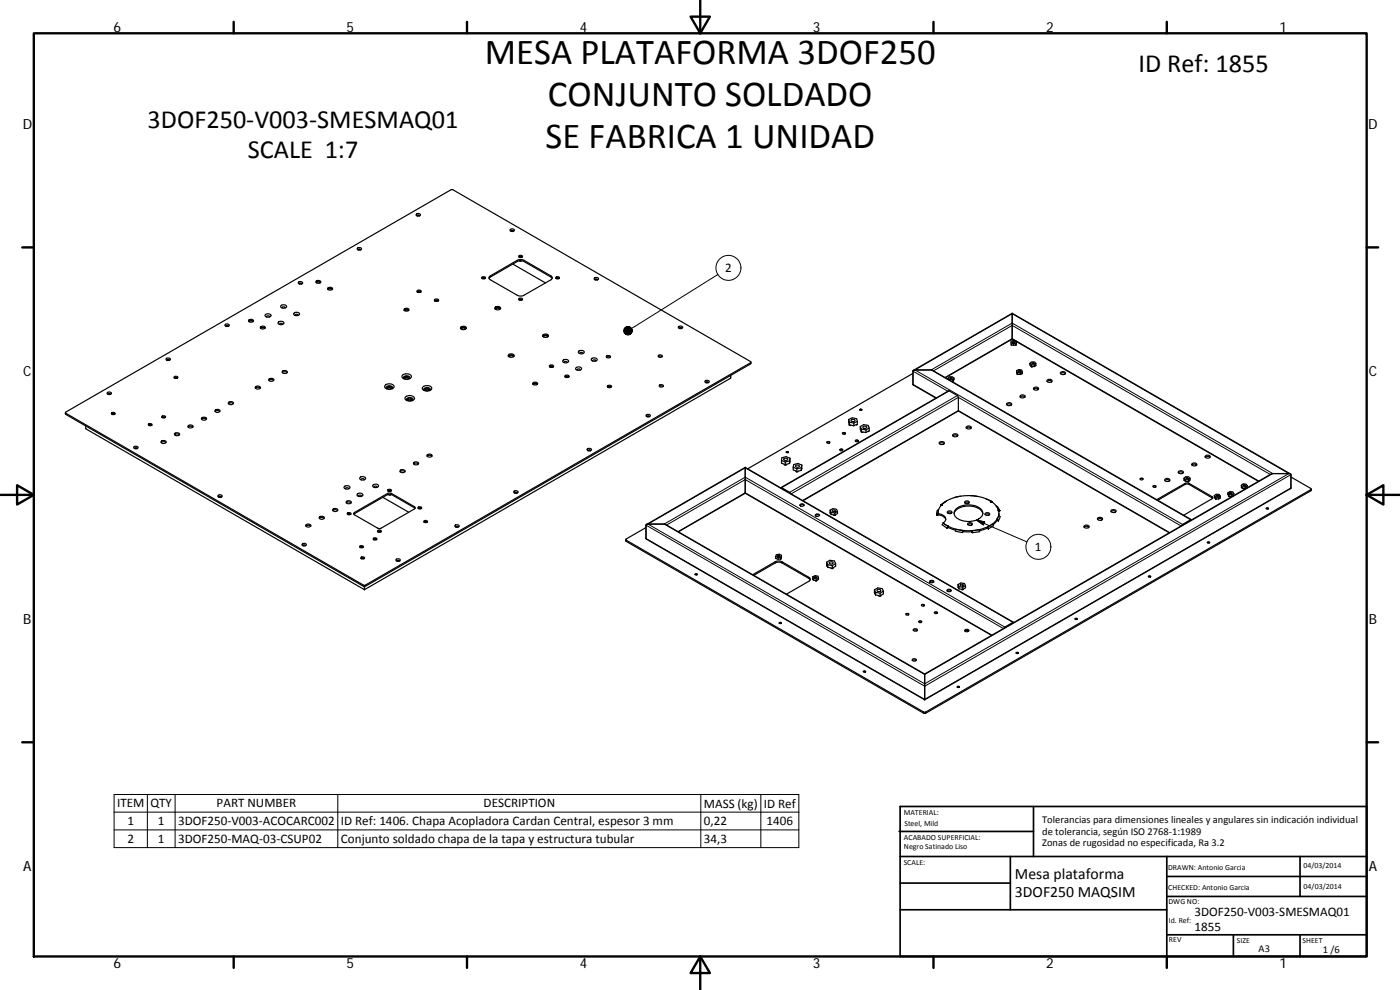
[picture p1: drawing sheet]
<svg xmlns="http://www.w3.org/2000/svg" width="420mm" height="297mm" viewBox="0 0 420 297" stroke-linecap="round" stroke-linejoin="round" font-family="sans-serif">
<g fill="none" stroke="#000" stroke-width=".36">
<path d="M107.2 74.5a.63 .63 0 0 1 .8-.3 .63 .63 0 0 1 .4 .7 .65 .65 0 0 1-.7 .2 .65 .65 0 0 1-.5-.6zM107.5 75h.7M107.5 75l.4-.3 .3 .3M124.9 64.3a.73 .73 0 0 1 1.3 .3 .68 .68 0 0 1-.7 .3 .68 .68 0 0 1-.6-.6zM125.2 64.8h.7M125.2 64.8l.2-.3 .4 .3M153.1 68.9a.68 .68 0 0 1 .7-.3 .68 .68 0 0 1 .5 .6 .66 .66 0 0 1-.7 .3 .66 .66 0 0 1-.5-.6zM153.4 69.4h.7M153.4 69.4l.3-.3 .3 .3M153.9 79.2l9.8 5.7M155.7 76.8a.57 .57 0 0 1 .7-.2 .57 .57 0 0 1 .3 .5 .56 .56 0 0 1-.6 .2 .56 .56 0 0 1-.4-.5zM155.8 77.1h.9"/>
<path d="M155.8 78.3h.9M155.9 77.2h.7M156.2 78.2v.2M67.7 97.3a.54 .54 0 0 1 .7-.2 .54 .54 0 0 1 .2 .8 .6 .6 0 0 1-.7 .1 .6 .6 0 0 1-.3-.6zM67.9 97.7h.4l.2 .2-.3-.2-.4 .2zM74.6 96.4l.6-.2 .8 .2M74.7 96.5l.5-.2 .7 .2M74.8 95.9a.66 .66 0 0 1 .8-.1 .66 .66 0 0 1 .3 .7 .82 .82 0 0 1-1.3-.4zM78.2 98.5a1.01 1.01 0 0 1 1.4 0M78.2 98.1l.1-.1a.65 .65 0 0 1 .8-.2 .65 .65 0 0 1 .4 .8h-.2a.63 .63 0 0 1-.7 .1 .63 .63 0 0 1-.4-.6zM78.3 98.6l.5-.3 .6 .3M79.6 94.5a1.03 1.03 0 0 1 1.7 .2 .98 .98 0 0 1-.9 .5 .98 .98 0 0 1-.8-.7z"/>
<path d="M80 95.1a.44 .44 0 0 1 .4-.4 .44 .44 0 0 1 .5 .4M83.6 96.6a.89 .89 0 0 1 .9-.3 .89 .89 0 0 1 .6 .8 .97 .97 0 0 1-1.7-.3zM83.9 97.3a.45 .45 0 0 1 .4-.3 .45 .45 0 0 1 .4 .3M84.3 91.7a.9 .9 0 0 1 1-.3 .9 .9 0 0 1 .6 .8 .98 .98 0 0 1-1.6-.4zM84.7 92.4a.45 .45 0 0 1 .4-.4 .45 .45 0 0 1 .5 .4M88.1 94a1.06 1.06 0 0 1 1.8 .3 .97 .97 0 0 1-.9 .4 .97 .97 0 0 1-.9-.7zM88.6 94.7a.44 .44 0 0 1 .4-.4 .44 .44 0 0 1 .4 .4M89.6 84.7a.62 .62 0 0 1 .7-.2 .62 .62 0 0 1 .4 .6 .63 .63 0 0 1-.7 .2 .63 .63 0 0 1-.4-.6zM89.8 85.1l.4-.2 .3 .2zM94.9 84.8l.5-.3 .8 .3M94.9 84.4a.79 .79 0 0 1 1.3 .3 .73 .73 0 0 1-.8 .4 .73 .73 0 0 1-.5-.7zM95 84.9a.74 .74 0 0 1 1.1 0"/>
<path d="M98.4 86.8a1.01 1.01 0 0 1 1.3 0M98.4 86.4a.77 .77 0 0 1 .8-.2 .77 .77 0 0 1 .5 .6l-.2 .2a.66 .66 0 0 1-.7 .1 .66 .66 0 0 1-.4-.7zM98.5 86.9l.5-.3 .7 .3M121.3 93.1l.6-.3 .8 .3M121.3 92.7a.69 .69 0 0 1 .9-.3 .69 .69 0 0 1 .4 .8l-.2 .1a.67 .67 0 0 1-.7 .1 .67 .67 0 0 1-.4-.7zM121.5 93.3l.4-.3 .6 .3M125.2 87.2a.59 .59 0 0 1 .7-.2 .59 .59 0 0 1 .4 .6 .6 .6 0 0 1-.7 .2 .6 .6 0 0 1-.4-.6zM125.2 87.6l.6-.2 .5 .2M125.4 87.7h.7M130.4 90.3l.4-.2 .8 .2M130.5 89.8a.57 .57 0 0 1 .7-.1 .57 .57 0 0 1 .3 .6 .56 .56 0 0 1-.7 .2 .56 .56 0 0 1-.3-.7zM130.6 90.4h.8"/>
<path d="M138.2 98.6a1.2 1.2 0 0 1 1.7 0M138.3 98.1a.9 .9 0 0 1 .9-.3 .9 .9 0 0 1 .7 .8 1 1 0 0 1-1.7-.3zM138.5 98.8a.68 .68 0 0 1 1.2 0M144.6 83.2a.49 .49 0 0 1 .7-.2 .49 .49 0 0 1 .2 .6 .56 .56 0 0 1-.9-.4zM144.6 83.5l.4-.1 .6 .1M144.8 83.6h.6M146.8 83.5l.2-.3 8.2-4.7a2.16 2.16 0 0 1 2.1 0l8 4.6 .4 .4M147 82.9l8.2-4.8a2.33 2.33 0 0 1 2.1 0l8 4.7a.62 .62 0 0 1 .4 .6 .62 .62 0 0 1-.4 .5l-8 4.7a2.16 2.16 0 0 1-2.1 0l-8.2-4.8-.3-.4zM148.5 92.6a1.15 1.15 0 0 1 1.7 0M148.6 92.2a.91 .91 0 0 1 .9-.3 .91 .91 0 0 1 .7 .7 .94 .94 0 0 1-.9 .4 .94 .94 0 0 1-.8-.7zM148.8 92.8a.65 .65 0 0 1 .6-.3 .65 .65 0 0 1 .6 .3M155.7 89.6l.1-.1a.48 .48 0 0 1 .7-.1 .48 .48 0 0 1 .2 .6 .56 .56 0 0 1-.6 .1 .56 .56 0 0 1-.4-.5z"/>
<path d="M155.8 89.9h.9M155.9 90h.7M166.8 83.2a.49 .49 0 0 1 .7-.2 .49 .49 0 0 1 .3 .6 .56 .56 0 0 1-1-.4zM166.9 83.5l.4-.1 .5 .1M167 83.6h.7M178.4 83.5a.63 .63 0 0 1 .7-.3 .63 .63 0 0 1 .4 .7 .63 .63 0 0 1-.7 .2 .63 .63 0 0 1-.4-.6zM178.7 83.8h.5l.1 .2-.3-.2-.3 .2zM203.6 98a.62 .62 0 0 1 .7-.2 .62 .62 0 0 1 .5 .6 .64 .64 0 0 1-.8 .2 .64 .64 0 0 1-.4-.6zM203.9 98.5l.3-.1 .4 .1M203.9 98.6l.3-.3 .3 .3M303.8 94v7.7M303.8 94l83.5 48.2"/>
<path d="M303.8 94l-29.6 17.1M32.3 117.7a.58 .58 0 0 1 .7-.1 .58 .58 0 0 1 .3 .6 .57 .57 0 0 1-.7 .2 .57 .57 0 0 1-.3-.7zM32.5 118.2l.3-.2 .4 .3-.5-.1-.2 .1zM50 107.5a.58 .58 0 0 1 .7-.2 .58 .58 0 0 1 .3 .7 .63 .63 0 0 1-.7 .2 .63 .63 0 0 1-.4-.6zM50.2 108l.4-.1 .2 .2zM52.3 113.4h1M52.4 113a.56 .56 0 0 1 .6-.1 .56 .56 0 0 1 .3 .5 .52 .52 0 0 1-.6 .2 .52 .52 0 0 1-.3-.6zM52.5 113.5h.6M76.6 116.5l.7-.3 .8 .3M76.7 116.1a.71 .71 0 0 1 .9-.3 .71 .71 0 0 1 .4 .8 .85 .85 0 0 1-1.4-.4zM80.7 114.2a1.04 1.04 0 0 1 1.4 0M80.7 113.7a.71 .71 0 0 1 .9-.3 .71 .71 0 0 1 .5 .8 .84 .84 0 0 1-1.4-.4z"/>
<path d="M84.7 111.8a1.12 1.12 0 0 1 1.5 0M84.8 111.4a.73 .73 0 0 1 .8-.3 .73 .73 0 0 1 .5 .8 .77 .77 0 0 1-.8 .2 .77 .77 0 0 1-.5-.7zM115.8 115.4a1.64 1.64 0 0 1 2.5 .7 1.66 1.66 0 0 1-2.9-.1zM116 116.6a.73 .73 0 0 1 .2-.8 .73 .73 0 0 1 .9 0 .57 .57 0 0 1 .6 .2 .57 .57 0 0 1 0 .6M116.2 116.5a.97 .97 0 0 1 1.3 0M116.2 116.1l.1-.1a.67 .67 0 0 1 .8-.1 .67 .67 0 0 1 .4 .6 .71 .71 0 0 1-.8 .3 .71 .71 0 0 1-.5-.7zM120.8 112.5a1.75 1.75 0 0 1 2.7 .6 1.69 1.69 0 0 1-2.9-.1zM121.2 113.7a.63 .63 0 0 1 .1-.8 .63 .63 0 0 1 .7-.1 .64 .64 0 0 1 .8 .1 .64 .64 0 0 1 .1 .8M121.4 113.5a.95 .95 0 0 1 1.3 0M121.5 113a.67 .67 0 0 1 .8-.1 .67 .67 0 0 1 .4 .6 .7 .7 0 0 1-.8 .3 .7 .7 0 0 1-.5-.7zM121.6 119.2a1.76 1.76 0 0 1 2.8 .4 1.71 1.71 0 0 1-2.9-.1zM122.4 119.5a.65 .65 0 0 1 .8-.1 .65 .65 0 0 1 .4 .7 .7 .7 0 0 1-.8 .2 .7 .7 0 0 1-.5-.6z"/>
<path d="M127 116.1a1.7 1.7 0 0 1 2.6 .5 1.66 1.66 0 0 1-2.9-.1zM127.3 117.2a.71 .71 0 0 1 .2-.9 .71 .71 0 0 1 .9 0 .56 .56 0 0 1 .6 .2 .56 .56 0 0 1 0 .7M127.5 117a.97 .97 0 0 1 1.3 0M127.5 116.6h.1a.65 .65 0 0 1 .8-.2 .65 .65 0 0 1 .4 .7l-.1 .1a.66 .66 0 0 1-.8 .1 .66 .66 0 0 1-.4-.7zM152.6 106.8a1.29 1.29 0 0 1 1.7 0M152.6 106.4a.91 .91 0 0 1 1-.3 .91 .91 0 0 1 .7 .8 .97 .97 0 0 1-1.7-.3zM152.8 107.1a.68 .68 0 0 1 1.2 0M159.9 115.3l.6-.3 .8 .3M160 114.9a.77 .77 0 0 1 .7-.3 .77 .77 0 0 1 .6 .6 .83 .83 0 0 1-1.4-.2zM160.1 115.4l.4-.2 .6 .2M162.8 100.6a1.03 1.03 0 0 1 1.8 .2 .99 .99 0 0 1-.9 .4 .99 .99 0 0 1-.9-.6zM162.9 100.9a1.26 1.26 0 0 1 1.7 0"/>
<path d="M163.1 101.1a.63 .63 0 0 1 .6-.4 .63 .63 0 0 1 .6 .4M164.9 109.8l.1-.1a.57 .57 0 0 1 .7-.2 .57 .57 0 0 1 .3 .6 .73 .73 0 0 1-1.1-.3zM165 110l.5-.1 .6 .1M165.1 110.2h.8M169 108.1a.88 .88 0 0 1 .9-.3 .88 .88 0 0 1 .7 .8 .96 .96 0 0 1-1.7-.4zM169.3 108.8a.44 .44 0 0 1 .5-.4 .44 .44 0 0 1 .4 .4M169.6 112.7l.1-.1a.55 .55 0 0 1 .7-.1 .55 .55 0 0 1 .3 .6 .63 .63 0 0 1-.7 .2 .63 .63 0 0 1-.4-.6zM169.6 113.1l.6-.2 .5 .2M169.8 113.2h.7M172.9 110.3a.9 .9 0 0 1 .9-.3 .9 .9 0 0 1 .7 .8 .95 .95 0 0 1-1 .4 .95 .95 0 0 1-.7-.7zM173.2 111a.44 .44 0 0 1 .5-.3 .44 .44 0 0 1 .4 .3M173.7 105.4a.88 .88 0 0 1 .9-.3 .88 .88 0 0 1 .7 .8 .97 .97 0 0 1-1.7-.4z"/>
<path d="M174 106.1a.45 .45 0 0 1 .4-.4 .45 .45 0 0 1 .5 .4M177.6 107.6a.91 .91 0 0 1 .9-.3 .91 .91 0 0 1 .7 .8 .96 .96 0 0 1-1.7-.4zM177.9 108.4a.45 .45 0 0 1 .4-.4 .45 .45 0 0 1 .5 .4M182 106.8h.1a.54 .54 0 0 1 .7-.2 .54 .54 0 0 1 .3 .7 .61 .61 0 0 1-.7 .1 .61 .61 0 0 1-.4-.6zM182 107.2l.6-.2 .5 .2M182.3 116.1l.4-.1 .8 .1M182.4 115.7a.55 .55 0 0 1 .7-.2 .55 .55 0 0 1 .3 .7 .61 .61 0 0 1-.7 .2 .61 .61 0 0 1-.4-.6zM197.6 106.7a.68 .68 0 0 1 1.2 .3 .64 .64 0 0 1-.7 .2 .64 .64 0 0 1-.5-.5zM197.6 107l.6-.2 .5 .2M197.9 116l.4-.2 .7 .2M198 115.5a.55 .55 0 0 1 .7-.2 .55 .55 0 0 1 .3 .7 .55 .55 0 0 1-.7 .2 .55 .55 0 0 1-.3-.7zM211.7 114.2a.57 .57 0 0 1 .7-.2 .57 .57 0 0 1 .3 .7 .57 .57 0 0 1-.7 .2 .57 .57 0 0 1-.3-.7z"/>
<path d="M212 114.6h.3l.2 .2-.2-.1-.4 .1zM219.1 113.6l-109.7 63.3M219.3 112.6v.8l-.2 .2 .2-.2zM225.4 108.6l-.2 .6-115.8 66.8-89.6-51.6-.2-.6M274 112l-49.6 28.7M280.9 119.4l-6.8-3.9v-4.4h5.8l77.6 44.8M284.5 113.5v.3M284.5 113.5l.5 .5M284.5 113.5l.4-.4 .9-.1 .5 .5-.4 .4M285 114v.1M285.1 113.4a.3 .3 0 0 1 .4-.2 .3 .3 0 0 1 .1 .4h-.5zM285.6 114.4h.1"/>
<path d="M285.7 114.4h.1M285.9 113.9l-.9 .1M285.9 113.9v.6M285.9 114.5h-.1M286.3 113.5v.4l-.4 .6M303.4 102.9l.8 .3M303.8 101.7l.9 .6M303.8 101.7l-20.1 11.6M304.2 103.2v.5M305 103.5l-.8 .2M305 102.5l72.7 41.9M305 102.4v1.1"/>
<path d="M305 102.4l-.8-.3-.8 .3v1.1l.8 .2M305 103.4v.1M305 102.4v.5l-.8 .3M305.1 111.3l.6-.4 .9 .1 .2 .5-.6 .4M305.1 111.3l.2 .8M305.1 111.3l.2 .4M305.3 112.2v.1M305.3 112.3l.9 .1M305.3 111.7v.6M305.3 111.7l.9 .2M305.7 111.2l.5 .1a.26 .26 0 0 1-.3 .3 .26 .26 0 0 1-.2-.4zM306.2 119.1a1.09 1.09 0 0 1 1.4 0"/>
<path d="M306.2 118.8a.87 .87 0 0 1 1.4 .2 .8 .8 0 0 1-.8 .4 .8 .8 0 0 1-.6-.6zM306.2 111.9v.5M306.8 111.5v.6l-.6 .3M309.1 109l.5-.4h.9l.4 .4-.5 .5M309.1 109v.5l.5 .6M309.1 109l.5 .5M309.6 109.5v.6M309.6 109.5h.8M309.7 108.9a.32 .32 0 0 1 .4-.1 .32 .32 0 0 1 .2 .4 .32 .32 0 0 1-.4 .1 .32 .32 0 0 1-.2-.4zM310.2 116.8a1.06 1.06 0 0 1 1.4 0M310.2 116.4a.85 .85 0 0 1 1.5 .3 .81 .81 0 0 1-.8 .4 .81 .81 0 0 1-.7-.7zM310.4 109.5v.5"/>
<path d="M310.4 110l-.8 .1M310.9 109v.6l-.5 .4M314.3 114.4a1.06 1.06 0 0 1 1.4 0M314.3 114.1a.75 .75 0 0 1 .8-.3 .75 .75 0 0 1 .5 .7 .8 .8 0 0 1-.8 .2 .8 .8 0 0 1-.5-.6zM318.3 112.1a1.01 1.01 0 0 1 1.4 0M318.4 111.7a.75 .75 0 0 1 .8-.2 .75 .75 0 0 1 .5 .7 .8 .8 0 0 1-.8 .2 .8 .8 0 0 1-.6-.6zM19.8 123.6l115.8-66.7 89.8 51.7-116 67-89.6-51.6zM25.7 127.8v.8l.2 .2 83.5 48.1M33.5 123.9a.5 .5 0 0 1 .6-.2 .5 .5 0 0 1 .3 .6 .55 .55 0 0 1-.6 .1 .55 .55 0 0 1-.3-.5zM33.5 124.2h1M33.7 124.4h.6M40.2 134.1a.69 .69 0 0 1 .7-.3 .69 .69 0 0 1 .5 .6 .67 .67 0 0 1-.7 .3 .67 .67 0 0 1-.5-.6z"/>
<path d="M40.4 134.6h.7M40.5 134.6l.3-.3 .3 .3M44.6 127.6h1M44.7 127.2a.56 .56 0 0 1 .9 .4 .56 .56 0 0 1-.6 .2 .56 .56 0 0 1-.4-.5zM44.7 127.7h.7M48.4 132.8a1.06 1.06 0 0 1 1.4 0M48.4 132.4a.82 .82 0 0 1 .8-.2 .82 .82 0 0 1 .6 .6 .76 .76 0 0 1-.8 .3 .76 .76 0 0 1-.6-.7zM48.6 125.3h1M48.7 124.8a.48 .48 0 0 1 .6-.1 .48 .48 0 0 1 .2 .6 .56 .56 0 0 1-.9-.4zM48.8 125.3h.6M52.4 130.5l.6-.3 .9 .3M52.4 130.1a.82 .82 0 0 1 .9-.3 .82 .82 0 0 1 .6 .7 .76 .76 0 0 1-.9 .3 .76 .76 0 0 1-.6-.7z"/>
<path d="M56.4 127.8a.83 .83 0 0 1 .8-.3 .83 .83 0 0 1 .7 .6 .89 .89 0 0 1-1.5-.3zM56.4 128.1a1.09 1.09 0 0 1 1.5 0M60.5 125.8a1.09 1.09 0 0 1 1.4 0M60.5 125.4a.82 .82 0 0 1 1.4 .4 .74 .74 0 0 1-.8 .3 .74 .74 0 0 1-.6-.7zM64.5 123.5a1.07 1.07 0 0 1 1.5 0M64.6 123.1a.8 .8 0 0 1 .8-.3 .8 .8 0 0 1 .6 .7 .75 .75 0 0 1-.9 .3 .75 .75 0 0 1-.5-.7zM68.6 121.1a1.01 1.01 0 0 1 1.4 0M68.6 120.7a.82 .82 0 0 1 .8-.2 .82 .82 0 0 1 .6 .6 .76 .76 0 0 1-.8 .3 .76 .76 0 0 1-.6-.7zM122.1 120.2a.71 .71 0 0 1 .2-.9 .71 .71 0 0 1 .9 0 .56 .56 0 0 1 .6 .2 .56 .56 0 0 1 0 .7M122.3 120a.95 .95 0 0 1 1.3 0M124.1 139.2a1.12 1.12 0 0 1 1.5 0M124.2 138.8a.71 .71 0 0 1 .8-.3 .71 .71 0 0 1 .5 .8 .76 .76 0 0 1-.8 .2 .76 .76 0 0 1-.5-.7z"/>
<path d="M128.2 136.9a1.03 1.03 0 0 1 1.4 0M128.2 136.5a.84 .84 0 0 1 1.4 .4 .77 .77 0 0 1-.8 .3 .77 .77 0 0 1-.6-.7zM176.3 134.7a.7 .7 0 0 1 .7-.2 .7 .7 0 0 1 .5 .5 .68 .68 0 0 1-.7 .3 .68 .68 0 0 1-.5-.6zM176.5 135.3l.4-.3 .3 .3M176.5 135.2l.3-.1 .4 .1M193.9 124.5a.7 .7 0 0 1 .8-.2 .7 .7 0 0 1 .5 .5 .68 .68 0 0 1-.8 .3 .68 .68 0 0 1-.5-.6zM194.2 124.9l.5-.1 .1 .2zM234.5 138.2l1.2 .4 1.2-.3M234.5 138.2v.8l1.2 .6M235.3 137.6a.5 .5 0 0 1 .7-.2 .5 .5 0 0 1 .2 .6 .5 .5 0 0 1-.6 .2 .5 .5 0 0 1-.3-.6zM235.7 138.6v1M236 135.7h.7"/>
<path d="M236 135.7h.6M236 135.6h.6a.3 .3 0 0 1-.3 .3 .3 .3 0 0 1-.3-.3zM236.9 139.1l-1.2 .5M236.9 138.3v.8M237.1 137.5l-.2 1.6M237.1 137.5l-1.2-.5-1.3 .4-.1 .8M237.1 137.5l-.2 .8M238.9 139.6a.5 .5 0 0 1 .7-.2 .5 .5 0 0 1 .2 .7 .5 .5 0 0 1-.7 .2 .5 .5 0 0 1-.2-.7zM240.6 139.6v1.1M240.6 139.6l-1.1-.5-1.3 .3-.1 .8M240.6 139.6l-.1 .8M248.1 132.6h.9"/>
<path d="M248.1 132.6a.41 .41 0 0 1 .6-.2 .41 .41 0 0 1 .2 .5 .44 .44 0 0 1-.5 .1 .44 .44 0 0 1-.3-.4zM252 134.9a.41 .41 0 0 1 .6-.3 .41 .41 0 0 1 .2 .6 .44 .44 0 0 1-.5 .1 .44 .44 0 0 1-.3-.4zM252 134.9h.9M252.8 129.9h.9M252.8 129.9a.41 .41 0 0 1 .6-.2 .41 .41 0 0 1 .2 .5 .44 .44 0 0 1-.5 .1 .44 .44 0 0 1-.3-.4zM254.7 125.9l.2 .8 1.3 .2M254.7 125.9l.2 1.4M254.7 125.9l1.1-.6 1.3 .3 .2 .8M254.9 127.4v.2M254.9 126.7v.9M254.9 127.6l1.3 .1M255.4 126a.6 .6 0 0 1 .7-.2 .6 .6 0 0 1 .4 .5 .67 .67 0 0 1-1.1-.3z"/>
<path d="M256.2 126.9v.8M256.7 132.2h.9M256.7 132.1a.42 .42 0 0 1 .6-.1 .42 .42 0 0 1 .2 .5 .44 .44 0 0 1-.5 .1 .44 .44 0 0 1-.3-.5zM257.3 126.4v1l-1.1 .3M257.3 126.4l-1.1 .5M258 122.8l.6 .1a.3 .3 0 0 1-.3 .2 .3 .3 0 0 1-.3-.3zM258.2 128v.8l.3 .9M258.2 128l.3 .8M258.2 128l1-.6 1.3 .2 .4 .8-1 .6M258.5 128.8l1.4 .2M258.5 129.7l1.4 .1M258.5 128.8v.9"/>
<path d="M258.6 123h-.6h.7M259 128a.56 .56 0 0 1 .7-.2 .56 .56 0 0 1 .3 .6 .55 .55 0 0 1-.6 .2 .55 .55 0 0 1-.4-.6zM259.9 129v.8M260.9 128.4v.9l-1 .5M281.9 133.1a1.07 1.07 0 0 1 1.4 0M281.9 132.8a.9 .9 0 0 1 1.5 .2 .82 .82 0 0 1-.8 .4 .82 .82 0 0 1-.7-.6zM286 130.8a1.01 1.01 0 0 1 1.4 0M286 130.4a.77 .77 0 0 1 .8-.3 .77 .77 0 0 1 .6 .7 .82 .82 0 0 1-.9 .3 .82 .82 0 0 1-.5-.7zM287.6 123.3l63.3 36.6M290 128.4a1.09 1.09 0 0 1 1.5 0M290.1 128a.77 .77 0 0 1 .8-.2 .77 .77 0 0 1 .5 .7 .73 .73 0 0 1-.9 .3 .73 .73 0 0 1-.4-.8zM302.1 121.1a.76 .76 0 0 1 .9-.4 .76 .76 0 0 1 .5 .8 .81 .81 0 0 1-.8 .2 .81 .81 0 0 1-.6-.6z"/>
<path d="M302.1 121.4l.6-.2 .9 .2M357.7 139.5a1.06 1.06 0 0 1 1.4 0M357.8 139.1a.73 .73 0 0 1 .8-.2 .73 .73 0 0 1 .5 .7 .82 .82 0 0 1-1.4-.4zM361.7 136.8a.76 .76 0 0 1 .9-.3 .76 .76 0 0 1 .5 .7 .8 .8 0 0 1-.8 .3 .8 .8 0 0 1-.6-.7zM361.7 137.2l.7-.3 .8 .3M65.4 148.7a.63 .63 0 0 1 .8-.3 .63 .63 0 0 1 .4 .7 .65 .65 0 0 1-.7 .2 .65 .65 0 0 1-.5-.6zM65.7 149.1h.7M65.7 149.2l.3-.3 .3 .3M91.7 157.6a.83 .83 0 0 1 .9-.4 .83 .83 0 0 1 .6 .7 .89 .89 0 0 1-1.5-.3zM93.2 157.9l-.1-.1a1.1 1.1 0 0 0-1.3 .1M95.9 155.5a1.06 1.06 0 0 1 1.4 0M95.9 155.1a.82 .82 0 0 1 1.4 .4 .9 .9 0 0 1-1.5-.2z"/>
<path d="M99.9 153.2a1.09 1.09 0 0 1 1.4 0M99.9 152.8a.7 .7 0 0 1 .9-.3 .7 .7 0 0 1 .4 .8 .73 .73 0 0 1-.8 .2 .73 .73 0 0 1-.5-.7zM103.4 146a.89 .89 0 0 1 .9-.3 .89 .89 0 0 1 .7 .8 .97 .97 0 0 1-1.7-.4zM103.7 146.7a.43 .43 0 0 1 .4-.4 .43 .43 0 0 1 .5 .4M103.9 150.9a1.09 1.09 0 0 1 1.5 0M104 150.5a.7 .7 0 0 1 .9-.3 .7 .7 0 0 1 .4 .8 .83 .83 0 0 1-1.4-.4zM104.3 154.3l.4-.2 .6 .2M104.3 154a.48 .48 0 0 1 .6-.3 .48 .48 0 0 1 .3 .6 .51 .51 0 0 1-.6 .2 .51 .51 0 0 1-.3-.5zM104.4 154.4h.7M106.3 153.9l10.4-6 .8 .2 6.9 3.9 .2 .4-.2 .3-9.9 5.7-.7 .2-7.4-4.1-.2-.3zM107.2 148.2a.9 .9 0 0 1 1-.3 .9 .9 0 0 1 .6 .8 .96 .96 0 0 1-1.6-.4zM107.6 148.9a.44 .44 0 0 1 .4-.3 .44 .44 0 0 1 .5 .3"/>
<path d="M108.1 143.3a.89 .89 0 0 1 .9-.3 .89 .89 0 0 1 .7 .7 .97 .97 0 0 1-1.7-.3zM108.4 144a.45 .45 0 0 1 .4-.4 .45 .45 0 0 1 .5 .4M111.9 145.5a.9 .9 0 0 1 1-.3 .9 .9 0 0 1 .6 .8 .94 .94 0 0 1-.9 .3 .94 .94 0 0 1-.7-.7zM112.3 146.2a.45 .45 0 0 1 .4-.4 .45 .45 0 0 1 .5 .4M113.3 159.2a.58 .58 0 0 1 .7-.2 .58 .58 0 0 1 .4 .5 .59 .59 0 0 1-.6 .2 .59 .59 0 0 1-.5-.5zM113.4 159.6h1M113.5 159.6h.7M114.9 149.2l7.8 4.5M116.3 148.4h1.2M116.3 148.4l-10.1 5.9M116.4 147.3l.4-.2 .6 .2M116.5 146.9a.56 .56 0 0 1 .9 .4 .49 .49 0 0 1-.6 .2 .49 .49 0 0 1-.3-.6z"/>
<path d="M116.6 147.4h.6M117.1 148.3v.3M117.5 148.4l-.4 .2-.8-.2M117.5 148.4l7.1 4.1M120.1 141.5a1.09 1.09 0 0 1 1.4 0M120.1 141.1a.71 .71 0 0 1 .9-.3 .71 .71 0 0 1 .4 .8 .87 .87 0 0 1-1.4-.3zM125.5 152.2a.57 .57 0 0 1 .6-.2 .57 .57 0 0 1 .4 .5 .55 .55 0 0 1-.6 .3 .55 .55 0 0 1-.4-.6zM125.5 152.5h1M125.7 152.7h.6M127.2 156.3a.5 .5 0 0 1 .7-.2 .5 .5 0 0 1 .3 .6 .54 .54 0 0 1-.6 .1 .54 .54 0 0 1-.4-.5zM127.3 156.7h.9M127.4 156.8h.7"/>
<path d="M136.7 157.5a.58 .58 0 0 1 .7-.1 .58 .58 0 0 1 .3 .7 .57 .57 0 0 1-.8 .2 .57 .57 0 0 1-.2-.8zM136.8 158.1h.7l-.5-.2-.1 .3M154.3 147.3a.57 .57 0 0 1 .8-.1 .57 .57 0 0 1 .3 .6 .57 .57 0 0 1-.8 .3 .57 .57 0 0 1-.3-.8zM154.5 147.9l.7-.1a.34 .34 0 0 0-.4-.1 .34 .34 0 0 0-.3 .3M223.7 148l-20.1 11.6M223.7 140.2l-29.7 17.2M223.7 140.2l80.5 46.5M223.7 140.2v7.8M223.7 148l73.9 42.6M234.3 146.4l.3-.1 2.4 1.4 .3 .4M234.4 146.3l50.3-29 2.8 1.6 .1 4.4-46.6 26.9M238.1 140.2l1.1 .5 1.3-.3"/>
<path d="M238.1 140.2v.8l1.1 .6M239.2 140.7v.9M240.1 151.7l.5-.3 .7 .3M240.1 151.4l.1-.1a.59 .59 0 0 1 .7-.2 .59 .59 0 0 1 .3 .6 .64 .64 0 0 1-.6 .2 .64 .64 0 0 1-.5-.5zM240.5 141.1l-1.3 .5M240.5 140.4v.7M240.5 140.7h.1M240.6 140.5l-.1 .6M240.6 140.5v.2M244.7 154.7l.5-.3 .7 .3M244.8 154.3a.56 .56 0 0 1 .7-.2 .56 .56 0 0 1 .4 .6 .64 .64 0 0 1-.7 .2 .64 .64 0 0 1-.5-.5zM249.1 153.1l.1 .9"/>
<path d="M249.1 153.1l.3 .6M249.1 153.1l.8-.5 1.1 .2 .3 .6-.8 .5M249.2 154l.2 .4M249.2 153.9v.1M249.4 154.4l1.1 .2M249.4 153.7v.7M249.4 153.7l1.1 .2M249.8 153.2a.42 .42 0 0 1 .5-.3 .42 .42 0 0 1 .3 .6 .48 .48 0 0 1-.8-.3zM250.5 153.9v.7M251.3 153.4v.7l-.8 .5M281.1 154.4h.4M281.5 154.1l-.4 .3"/>
<path d="M281.5 154.1v.4a2.4 2.4 0 0 1 2.3 1.4M281.5 154.1l.2-1.3-.4 .4-.2 1.2M281.5 154.1a2.05 2.05 0 0 1 2.3 1.9l-.8 .9M281.5 154.1a5.3 5.3 0 0 1 4.4-4.6 13.7 13.7 0 0 1 12.3 1.5 3.7 3.7 0 0 1-.6 6.4 13.6 13.6 0 0 1-14.6-.5M282.4 151.6h.1M282.4 151.6l1.6-1.3zM283 156.9v.2M284.3 153.9a.95 .95 0 0 1 1.3 0M284.4 153.5a.7 .7 0 0 1 .7-.2 .7 .7 0 0 1 .5 .6 .69 .69 0 0 1-.7 .2 .69 .69 0 0 1-.5-.6zM284.5 157.9l-.3 .5M284.5 157.9l-1.4-.9-.3 .4 1.4 1M284.5 157.9v.3"/>
<path d="M284.5 158.2l-.3 .2M284.5 158.2l2.3 .9M286.8 152.8a6.1 6.1 0 0 1 7.8 .2 1.89 1.89 0 0 1-1.3 2.9 6 6 0 0 1-6.7-1.1l-.3-.9zM288.3 148.9l-2 .4M288.9 159.2l-2-.4-.2 .5 2.2 .5M288.9 159.2v.3M288.9 159.5v.3M288.9 159.2v.6M288.9 159.5l2.9 .1M289.5 150.9a1.04 1.04 0 0 1 1.3 0M289.5 150.5a.7 .7 0 0 1 .8-.2 .7 .7 0 0 1 .5 .6 .7 .7 0 0 1-.8 .3 .7 .7 0 0 1-.5-.7zM290.4 157.4a1.07 1.07 0 0 1 1.4 0"/>
<path d="M290.5 157a.73 .73 0 0 1 .7-.2 .73 .73 0 0 1 .6 .6 .71 .71 0 0 1-.8 .3 .71 .71 0 0 1-.5-.7zM291.1 148.7l2.1 .2M291.8 159.6v.2M291.8 159.2v.6M291.8 159.2v.4M291.8 159.2l2-.3 .2 .6-2.2 .3M294.9 154.1a4.2 4.2 0 0 0-4.7-2.3 3.7 3.7 0 0 0-3.8 2.3M295.6 154.1a.72 .72 0 0 1 .8-.3 .72 .72 0 0 1 .6 .6 .81 .81 0 0 1-1.4-.3zM295.6 154.4l.7-.2 .7 .2M295.8 149.6l1.6 .8M296.3 158.1l1.5-.9 .4 .5-1.6 .9M296.3 158.5l.3 .1"/>
<path d="M296.3 158.1l.3 .5M296.3 158.1v.4M296.3 158.5l-2.3 .8M297.1 150.2l.3 .2M297.4 150.4l.3 .2M299.2 155.8l.4 .4M299.2 155.8v.3M299.2 156.1l.4 .1M299.2 156.1l-1.2 1.4M299.7 154.6l-.5 1.2M299.7 154.6l.5 .4-.6 1.2M299.8 154v.6"/>
<path d="M300 153.2l-.6-1.2-.4-.2 .6 1.2 .4 .2-.3 .1M325.3 158.2a1.09 1.09 0 0 1 1.5 0M325.4 157.7a.75 .75 0 0 1 .9-.2 .75 .75 0 0 1 .5 .7 .85 .85 0 0 1-1.5-.3zM329.4 155.9a1.12 1.12 0 0 1 1.5 0M329.5 155.4a.76 .76 0 0 1 .8-.2 .76 .76 0 0 1 .5 .7 .71 .71 0 0 1-.9 .3 .71 .71 0 0 1-.4-.8zM333.4 153.2a.9 .9 0 0 1 1.5 .3 .84 .84 0 0 1-.8 .3 .84 .84 0 0 1-.7-.6zM333.4 153.5a1.06 1.06 0 0 1 1.5 0M342.2 143.6h.8M342.2 143.6a.41 .41 0 0 1 .5-.2 .41 .41 0 0 1 .2 .5 .44 .44 0 0 1-.4 .1 .44 .44 0 0 1-.3-.4zM346 145.9h.9M346 145.8h.1a.38 .38 0 0 1 .6-.1 .38 .38 0 0 1 .1 .5 .46 .46 0 0 1-.5 0 .46 .46 0 0 1-.3-.4zM347.1 149.9l8.6-4.9 .6-.1 .6 .1 7 4.1v.5l-8.7 5"/>
<path d="M349.6 144.2a1.09 1.09 0 0 1 1.5 0M349.6 143.8a.87 .87 0 0 1 1.5 .3 .81 .81 0 0 1-.9 .4 .81 .81 0 0 1-.6-.7zM353.6 141.9a1.06 1.06 0 0 1 1.5 0M353.7 141.4a.84 .84 0 0 1 1.4 .4 .8 .8 0 0 1-.8 .4 .8 .8 0 0 1-.7-.7zM355.3 143.5l.2 .7M355.3 143.5l.5 .5M355.3 143.5l.5-.5h.9l.5 .5-.5 .5M355.5 144.2h.1M355.5 144.1l.3 .3M355.8 144.4l.9 .1M355.8 144v.4M355.8 144h.9"/>
<path d="M355.9 143.4a.29 .29 0 0 1 .4-.2 .29 .29 0 0 1 .2 .5l-.5-.1zM356.7 144v.5M357.2 143.5v.5l-.5 .5M357.6 156l-.2-.1-2.5 1.5-.3 .3M363.9 149.5l-7-4.1-.9-.2-8.6 4.9M364.4 148.7v.5l.4 .6M364.4 148.7l.4 .5M364.4 148.7l.6-.4h.9l.3 .5-.5 .4M364.8 149.2v.6M364.8 149.2h.9M365.1 148.6l.6 .1a.3 .3 0 0 1-.3 .3 .3 .3 0 0 1-.3-.4zM365.7 149.7l-.9 .1"/>
<path d="M365.7 149.2v.5M366.2 148.8v.6l-.5 .3M368.5 147.9l.6-.4 .9 .1 .3 .5M368.5 147.9l.3 .5 .9 .1M368.5 147.9l.3 1.1M368.8 149h.9M368.8 148.4v.6M369.1 147.8l.6 .1a.3 .3 0 0 1-.3 .3 .3 .3 0 0 1-.3-.4zM369.7 148.5v.5M370.1 148.8l-.4 .2M370.3 148.1v.6M370.3 148.1l-.6 .4"/>
<path d="M372.5 145.6l.1 .7M372.6 146.3l.2 .3M372.6 146.2v.1M372.8 146.6l.9 .1M372.8 146.1l.9 .1M372.8 146.1v.5M373.1 145.6a.29 .29 0 0 1 .4-.2 .29 .29 0 0 1 .1 .4h-.4zM373.7 146.2v.5M374.3 145.7l-.3-.4-.9-.1-.6 .4 .3 .5M374.3 145.7v.5l-.4 .4M374.3 145.7l-.6 .5M380 152.6h.7"/>
<path d="M387.4 143.1l6 3.5 .1 .3-115.9 66.8-89.8-51.7 .1-.3 6-3.4M393.5 146.7l-.1 .6-115.8 66.7h-.4l-89.3-51.6-.1-.5M90.7 163.2a.73 .73 0 0 1 1.2 .3 .68 .68 0 0 1-.7 .3 .68 .68 0 0 1-.5-.6zM90.9 163.7h.7M91 163.8l.3-.3 .3 .3M108 164.2l.4-.2 .6 .2M108.1 163.8a.56 .56 0 0 1 .9 .4 .49 .49 0 0 1-.6 .2 .49 .49 0 0 1-.3-.6zM108.2 164.3h.6M108.4 167.6h.9M108.4 167.2a.47 .47 0 0 1 .7-.2 .47 .47 0 0 1 .2 .6 .56 .56 0 0 1-1-.3zM108.5 167.7h.7M109.4 176v.9z"/>
<path d="M112.1 161.9h.9M112.2 161.5a.47 .47 0 0 1 .6-.2 .47 .47 0 0 1 .2 .6 .56 .56 0 0 1-1-.3zM112.2 162h.7M118.9 167.9a.7 .7 0 0 1 .7-.3 .7 .7 0 0 1 .5 .6 .68 .68 0 0 1-.7 .2 .68 .68 0 0 1-.5-.5zM119.2 168.2l.3-.1 .3 .2zM208.6 172.4h.6M208.6 172.4h.7M208.6 172.2l.6 .1a.31 .31 0 0 1-.3 .2 .31 .31 0 0 1-.3-.3zM225.9 172.4l6.8-3.8a2.33 2.33 0 0 1 2 0l8.1 4.6a.61 .61 0 0 1 .4 .6 .61 .61 0 0 1-.4 .6l-6.8 3.9M226.2 172.6l6.5-3.7a2.16 2.16 0 0 1 2 0l8.1 4.7 .4 .4M232.8 167v.6l.7 .2M232.8 167l.7 .3"/>
<path d="M233.4 166.7a.3 .3 0 0 1 .4-.1 .3 .3 0 0 1 .1 .3l-.3 .1-.3-.2zM233.5 167.3v.5M234.4 167.2v.5M234.4 167.7l-.9 .1M234.4 167.6v.1M234.5 166.6l-.1 .6-.9 .1M234.5 166.6l-.1 .9M234.5 166.6l-.6-.3-.9 .2-.2 .5M243.9 173l.7-.3 .9 .2 .1 .5M243.9 173l.1 .8M243.9 173l.2 .5M244 173.8l.1 .3"/>
<path d="M244 173.7v.1M244.1 174.1l.9 .2M244.1 173.5v.6M244.5 173.1a.32 .32 0 0 1 .4-.1 .32 .32 0 0 1 .2 .3 .32 .32 0 0 1-.4 .1 .32 .32 0 0 1-.2-.3zM245 173.7v.6M245.6 173.4l-.6 .3-.9-.2M245.6 173.4v.5l-.6 .4M248.1 168.7l.1 1.1M248.1 168.7l.3 .8M248.1 168.7l1-.6 1.3 .2 .4 .8-1 .6M248.2 169.8l.2 .4M248.2 169.7v.1"/>
<path d="M248.4 170.2l1.4 .4M248.4 169.5l1.4 .2M248.4 169.5v.7M248.9 168.7a.58 .58 0 0 1 .6-.2 .58 .58 0 0 1 .4 .6 .59 .59 0 0 1-.6 .2 .59 .59 0 0 1-.4-.6zM249.8 169.7v.9M250.8 169.1v.8l-1 .7M262.4 177l.1 1.1M262.4 177l.4 .7M262.4 177l1-.6 1.4 .2 .3 .8-1 .6M262.5 178.1l.3 .4M262.6 178l-.1 .1M262.8 177.7l1.3 .3"/>
<path d="M262.8 178.5l1.3 .4M262.8 177.7v.8M263.2 177a.52 .52 0 0 1 .7-.2 .52 .52 0 0 1 .3 .6 .58 .58 0 0 1-.6 .1 .58 .58 0 0 1-.4-.5zM264.1 178v.9M265.1 177.4v.8l-1 .7M279 174.6l.5-.2 .7 .2M279 174.3a.63 .63 0 0 1 .7-.2 .63 .63 0 0 1 .5 .6l-.2 .1a.64 .64 0 0 1-1-.5zM284.2 177.3l.5-.3 .8 .3M284.3 177l.1-.1a.56 .56 0 0 1 .6-.2 .56 .56 0 0 1 .4 .7 .62 .62 0 0 1-.7 .2 .62 .62 0 0 1-.4-.6zM287.5 175.4l.1 .9M287.5 175.4l.3 .6M287.5 175.4l.8-.5 1.1 .2 .4 .6-.9 .5"/>
<path d="M287.6 176.3l.2 .4M287.6 176.2v.1M287.8 176.7l1.1 .3M287.8 176v.7M287.8 176l1.1 .2M288.3 175.3a.41 .41 0 0 1 .5 0 .41 .41 0 0 1 .2 .5 .41 .41 0 0 1-.6 .1 .41 .41 0 0 1-.1-.6zM288.9 176.2v.8M289.8 175.7v.7l-.9 .6M344.7 172.9h.6a.3 .3 0 0 1-.3 .3 .3 .3 0 0 1-.3-.3zM345.3 173h-.6h.6M362.3 162.8l.3-.2 .4 .2M362.4 162.8h.6"/>
<path d="M233.9 186.8a.29 .29 0 0 1 .4-.1 .29 .29 0 0 1 .1 .4h-.4zM233.9 186.9h.6zM271.9 184.2h.8M272 184.1a.38 .38 0 0 1 .5-.1 .38 .38 0 0 1 .1 .5 .38 .38 0 0 1-.5 .1 .38 .38 0 0 1-.1-.5zM273.8 198.2l.4-.2 .7 .2M273.9 197.8a.6 .6 0 0 1 .6-.2 .6 .6 0 0 1 .4 .6 .59 .59 0 0 1-.6 .2 .59 .59 0 0 1-.4-.6zM274.1 189.2l.4-.2 .8 .2M274.2 188.8a.56 .56 0 0 1 .7-.2 .56 .56 0 0 1 .3 .7 .56 .56 0 0 1-.7 .1 .56 .56 0 0 1-.3-.6zM275.7 186.5h.9M275.8 186.4a.4 .4 0 0 1 .5-.2 .4 .4 0 0 1 .2 .5 .4 .4 0 0 1-.5 .1 .4 .4 0 0 1-.2-.4zM276.6 181.5h.8M276.6 181.5l.1-.1a.38 .38 0 0 1 .5-.1 .38 .38 0 0 1 .1 .5 .43 .43 0 0 1-.5 .1 .43 .43 0 0 1-.2-.4z"/>
<path d="M280.4 183.7h.9M280.4 183.7a.49 .49 0 0 1 .5-.1 .49 .49 0 0 1 .4 .4 .49 .49 0 0 1-.5 .1 .49 .49 0 0 1-.4-.4zM289.5 189.1a.63 .63 0 0 1 .7-.3 .63 .63 0 0 1 .5 .6 .66 .66 0 0 1-.7 .2 .66 .66 0 0 1-.5-.5zM289.6 189.4l.4-.2 .7 .2M304.3 186.8l-.3-.1-2.5 1.5-.2 .3M305 196l.2-.2 .4 .2M305 195.9h.6M322.6 185.7h.7M322.7 185.7h.6M322.7 185.6l.4-.1 .2 .3a.33 .33 0 0 1-.4 .1 .33 .33 0 0 1-.2-.3zM259.1 201.5h.7l-.4-.1-.3 .1M259.2 201.4h.5a.29 .29 0 0 1-.3 .3 .29 .29 0 0 1-.2-.3z"/>
<path d="M277.5 202.2l-77.9-44.9-5.3-.1-.4 .3v4.1l.1 .2 83.5 48.2M277.5 202.2v7.8M277.5 202.2l104-60 5.5-.1 .4 .2v4.3l-109.9 63.4M287.3 206.1h.6M287.3 206.1h.7M287.3 206h.6a.3 .3 0 0 1-.3 .3 .3 .3 0 0 1-.3-.3z"/>
<circle cx="304.3" cy="102.6" r=".29"/>
<circle cx="380.3" cy="152.6" r=".29"/>
<circle cx="362.6" cy="162.8" r=".28"/>
<circle cx="305.3" cy="196" r=".28"/>
</g>
<g fill="none" stroke="#000" stroke-width=".3">
<path d="M215.4 82.4l-25.9 16.2M274 115.3l7 4.1M274 111.4l10.5 6M280.2 111.3l23.6-13.7 77.4 44.8M283.6 113.3l20.2-11.7 74 42.7M284.9 117.3l-50.3 29M287.3 118.7l-50.3 29M200.1 157.5l23.6-13.6 77.4 44.7M203.5 159.5l20.2-11.7 74 42.8M237.4 148.2l50.2-29 66.8 38.6M240.9 150.2l46.7-27 63.4 36.6M281.1 154.4l.4-.3v.3z"/>
<path d="M282.4 151.6l.4-.3v.4zM284.5 157.9v.3l-.3 .2zM288.9 159.2v.6zM291.8 159.2v.6zM293 156l2.5 .6-.4 .9zM293 156l15.2 6.6M296.3 158.1l.3 .5zM297.4 150.4l.3 .2-.3 .2zM299.2 155.8l.4 .4-.4-.1zM299.6 153l.4 .2-.4 .1zM354.9 157.4l-80.3-46.4 29.2-16.9 83 48-109.3 63.1-83-48 29.2-16.8 80.3 46.3M355.7 145v.4"/>
<path d="M356.9 145v.4M357.3 156l-77.8-45 24.3-14.1 78.2 45.2-104.5 60.3-78.2-45.2 24.4-14 77.9 45M363.7 149v.4M387.4 146.4l-109.9 63.4-83.6-48.2M387.4 142.4l-109.9 63.5-83.6-48.3M393.4 146.9v.4M187.9 162.1v.3M232.7 168.6v.3M234.7 168.6v.3M242.8 173.2v.4M277.2 213.6v.4M277.8 213.6v.4"/>
<path d="M34.2 238.4h205.5v15.9h-205.5zM44.2 238.4v15.9M52.5 238.4v15.9M101.4 238.4v15.9M210.3 238.4v15.9M228.3 238.4v15.9M34.2 243.7h205.5M34.2 249h205.5"/>
<circle cx="218.6" cy="80.4" r="3.8"/>
<circle cx="311.6" cy="164.1" r="3.7"/>
</g>
<g fill="#000" stroke="#000" stroke-width=".3">
<path d="M189.6 98.7l.1 .5zM189.5 98.5l.2 .7zM189.2 98.3l.5 .9zM189 98.1l.7 1.1zM188.8 98l.2 .1 .7 1.1zM188.5 98h.3l.9 1.2zM188.2 98h.3l1.2 1.2zM188 98.1l.2-.1 1.5 1.2zM187.7 98.2l.3-.1 1.7 1.1zM187.5 98.4l.2-.2 2 1zM187.5 98.4l2.2 .8-2.3-.6zM187.4 98.6l2.3 .6-2.4-.4z"/>
<path d="M187.3 98.8l2.4 .4-2.5-.1zM187.2 99.1l2.5 .1-2.5 .2zM187.2 99.4l2.5-.2-2.4 .4zM187.3 99.6l2.4-.4-2.3 .7zM187.4 99.9l2.3-.7-2.2 .9zM187.5 100.1l2.2-.9-2 1.1zM187.7 100.3l2-1.1-1.7 1.2zM188 100.4l1.7-1.2-1.5 1.3zM188.2 100.5l1.5-1.3-1.2 1.3zM189.7 99.2l-.9 1.2-.3 .1zM189.7 99.2l-.9 1.2zM189.7 99.2l-.7 1.1z"/>
<path d="M189.7 99.2l-.5 1zM189.7 99.2l-.2 .8zM189.7 99.2l-.1 .5zM189.7 99.2v.3zM281.1 154.4l.4-.3v.3zM282.4 151.6l.4-.3v.4zM284.5 157.9v.3l-.3 .2zM288.9 159.2v.6zM291.8 159.2v.6zM293 156l2.5 .6-.4 .9zM296.3 158.1l.3 .5zM297.4 150.4l.3 .2-.3 .2z"/>
<path d="M299.2 155.8l.4 .4-.4-.1zM299.6 153l.4 .2-.4 .1z"/>
</g>
<g fill="none" stroke="#000" stroke-width=".71">
<path d="M10.1 10h400.1v277h-400.1zM70.1 6.6v3.4M140.2 6.6v3.4M207.3 5h5.8l-2.9 5zM210.2 0v10M280.2 6.6v3.4M350.2 6.6v3.4M6.7 74.2h3.4M410.2 74.2h3.4M.2 148.5h9.9M5.1 145.6l5 2.9-5 2.9zM410.2 148.5l5-2.9v5.8z"/>
<path d="M410.2 148.5h9.9M6.7 222.7h3.4M410.2 222.7h3.4M70.1 287v3.4M140.2 287v3.4M210.2 287l2.9 5h-5.8zM210.2 287v10M280.2 287v3.4M350.2 287v3.4"/>
</g>
<g fill="none" stroke="#000" stroke-width=".51">
<path d="M269.8 249.5h40.4M270.1 257h140.1M270.1 242h140.1v45h-140.1zM303.2 257v16M310.2 242v15M350.2 257v30M390.2 257v12M270.1 273h80.1M270.1 265h33.1M350.2 269h60M350.2 263h60M350.2 280.5h60"/>
<path d="M370.2 280.5v6.5M390.2 280.5v6.5"/>
</g>
<g font-size="11">
<text x="145.5" y="19.3">MESA PLATAFORMA 3DOF250</text>
<text x="164.5" y="31.9">CONJUNTO SOLDADO</text>
<text x="163.7" y="44.5">SE FABRICA 1 UNIDAD</text>
</g>
<g font-size="7.9">
<text x="341.7" y="21.6">ID Ref: 1855</text>
<text x="44.3" y="38.4">3DOF250‐V003‐SMESMAQ01</text>
<text x="74.3" y="47.4">SCALE 1:7</text>
</g>
<g font-size="4.7">
<text x="304.6" y="263.7">Mesa plataforma</text>
<text x="304.6" y="269.1">3DOF250 MAQSIM</text>
</g>
<g font-size="4.2">
<text x="34" y="9.6">6</text>
<text x="104" y="9.6">5</text>
<text x="174" y="9.6">4</text>
<text x="244" y="9.6">3</text>
<text x="314" y="9.6">2</text>
<text x="384" y="9.6">1</text>
<text x="6.8" y="38.7">D</text>
<text x="410.6" y="38.7">D</text>
<text x="7" y="112.9">C</text>
<text x="410.8" y="112.9">C</text>
<text x="7" y="187.1">B</text>
<text x="410.8" y="187.1">B</text>
<text x="7" y="261.3">A</text>
<text x="410.8" y="261.3">A</text>
<text x="34" y="290.4">6</text>
<text x="104" y="290.4">5</text>
<text x="174" y="290.4">4</text>
<text x="244" y="290.4">3</text>
<text x="314" y="290.4">2</text>
<text x="384" y="290.4">1</text>
</g>
<g font-size="3.9">
<text x="217.6" y="81.7">2</text>
<text x="310.6" y="165.3">1</text>
<text x="35.1" y="242.3">ITEM</text>
<text x="45.1" y="242.3">QTY</text>
<text x="65" y="242.3">PART NUMBER</text>
<text x="145.1" y="242.3">DESCRIPTION</text>
<text x="211.2" y="242.4">MASS (kg)</text>
<text x="229.2" y="242.4">ID Ref</text>
<text x="38.3" y="247.6">1</text>
<text x="47.4" y="247.6">1</text>
<text x="53.5" y="247.6">3DOF250‐V003‐ACOCARC002</text>
<text x="102.3" y="247.7">ID Ref: 1406. Chapa Acopladora Cardan Central, espesor 3 mm</text>
<text x="211.2" y="247.6">0,22</text>
<text x="230" y="247.6">1406</text>
<text x="38.3" y="252.9">2</text>
<text x="47.4" y="252.9">1</text>
<text x="53.5" y="252.9">3DOF250‐MAQ‐03‐CSUP02</text>
<text x="102.3" y="253">Conjunto soldado chapa de la tapa y estructura tubular</text>
<text x="211.2" y="252.9">34,3</text>
<text x="358.5" y="274.9">3DOF250‐V003‐SMESMAQ01</text>
<text x="358.5" y="279.4">1855</text>
</g>
<g font-size="3.1">
<text x="312.8" y="246.8">Tolerancias para dimensiones lineales y angulares sin indicación individual</text>
<text x="312.8" y="250.4">de tolerancia, según ISO 2768‐1:1989</text>
<text x="312.8" y="254">Zonas de rugosidad no especificada, Ra 3.2</text>
<text x="377.7" y="285.6">A3</text>
<text x="397" y="285.9">1 /6</text>
</g>
<g font-size="2.4">
<text x="271.2" y="244.4">MATERIAL:</text>
<text x="271.3" y="251.9">ACABADO SUPERFICIAL:</text>
<text x="271.4" y="247.9">Steel, Mild</text>
<text x="271.3" y="254.6">Negro Satinado Liso</text>
<text x="271.2" y="259.7">SCALE:</text>
<text x="350.6" y="260.9">DRAWN: Antonio Garcia</text>
<text x="391.2" y="260.6">04/03/2014</text>
<text x="350.6" y="267">CHECKED: Antonio Garcia</text>
<text x="391.2" y="266.6">04/03/2014</text>
<text x="350.7" y="271.4">DWG NO:</text>
<text x="350.8" y="276.8">Id. Ref:</text>
<text x="350.8" y="282.8">REV</text>
<text x="371.2" y="282.9">SIZE</text>
<text x="390.9" y="282.9">SHEET</text>
</g>
</svg>
